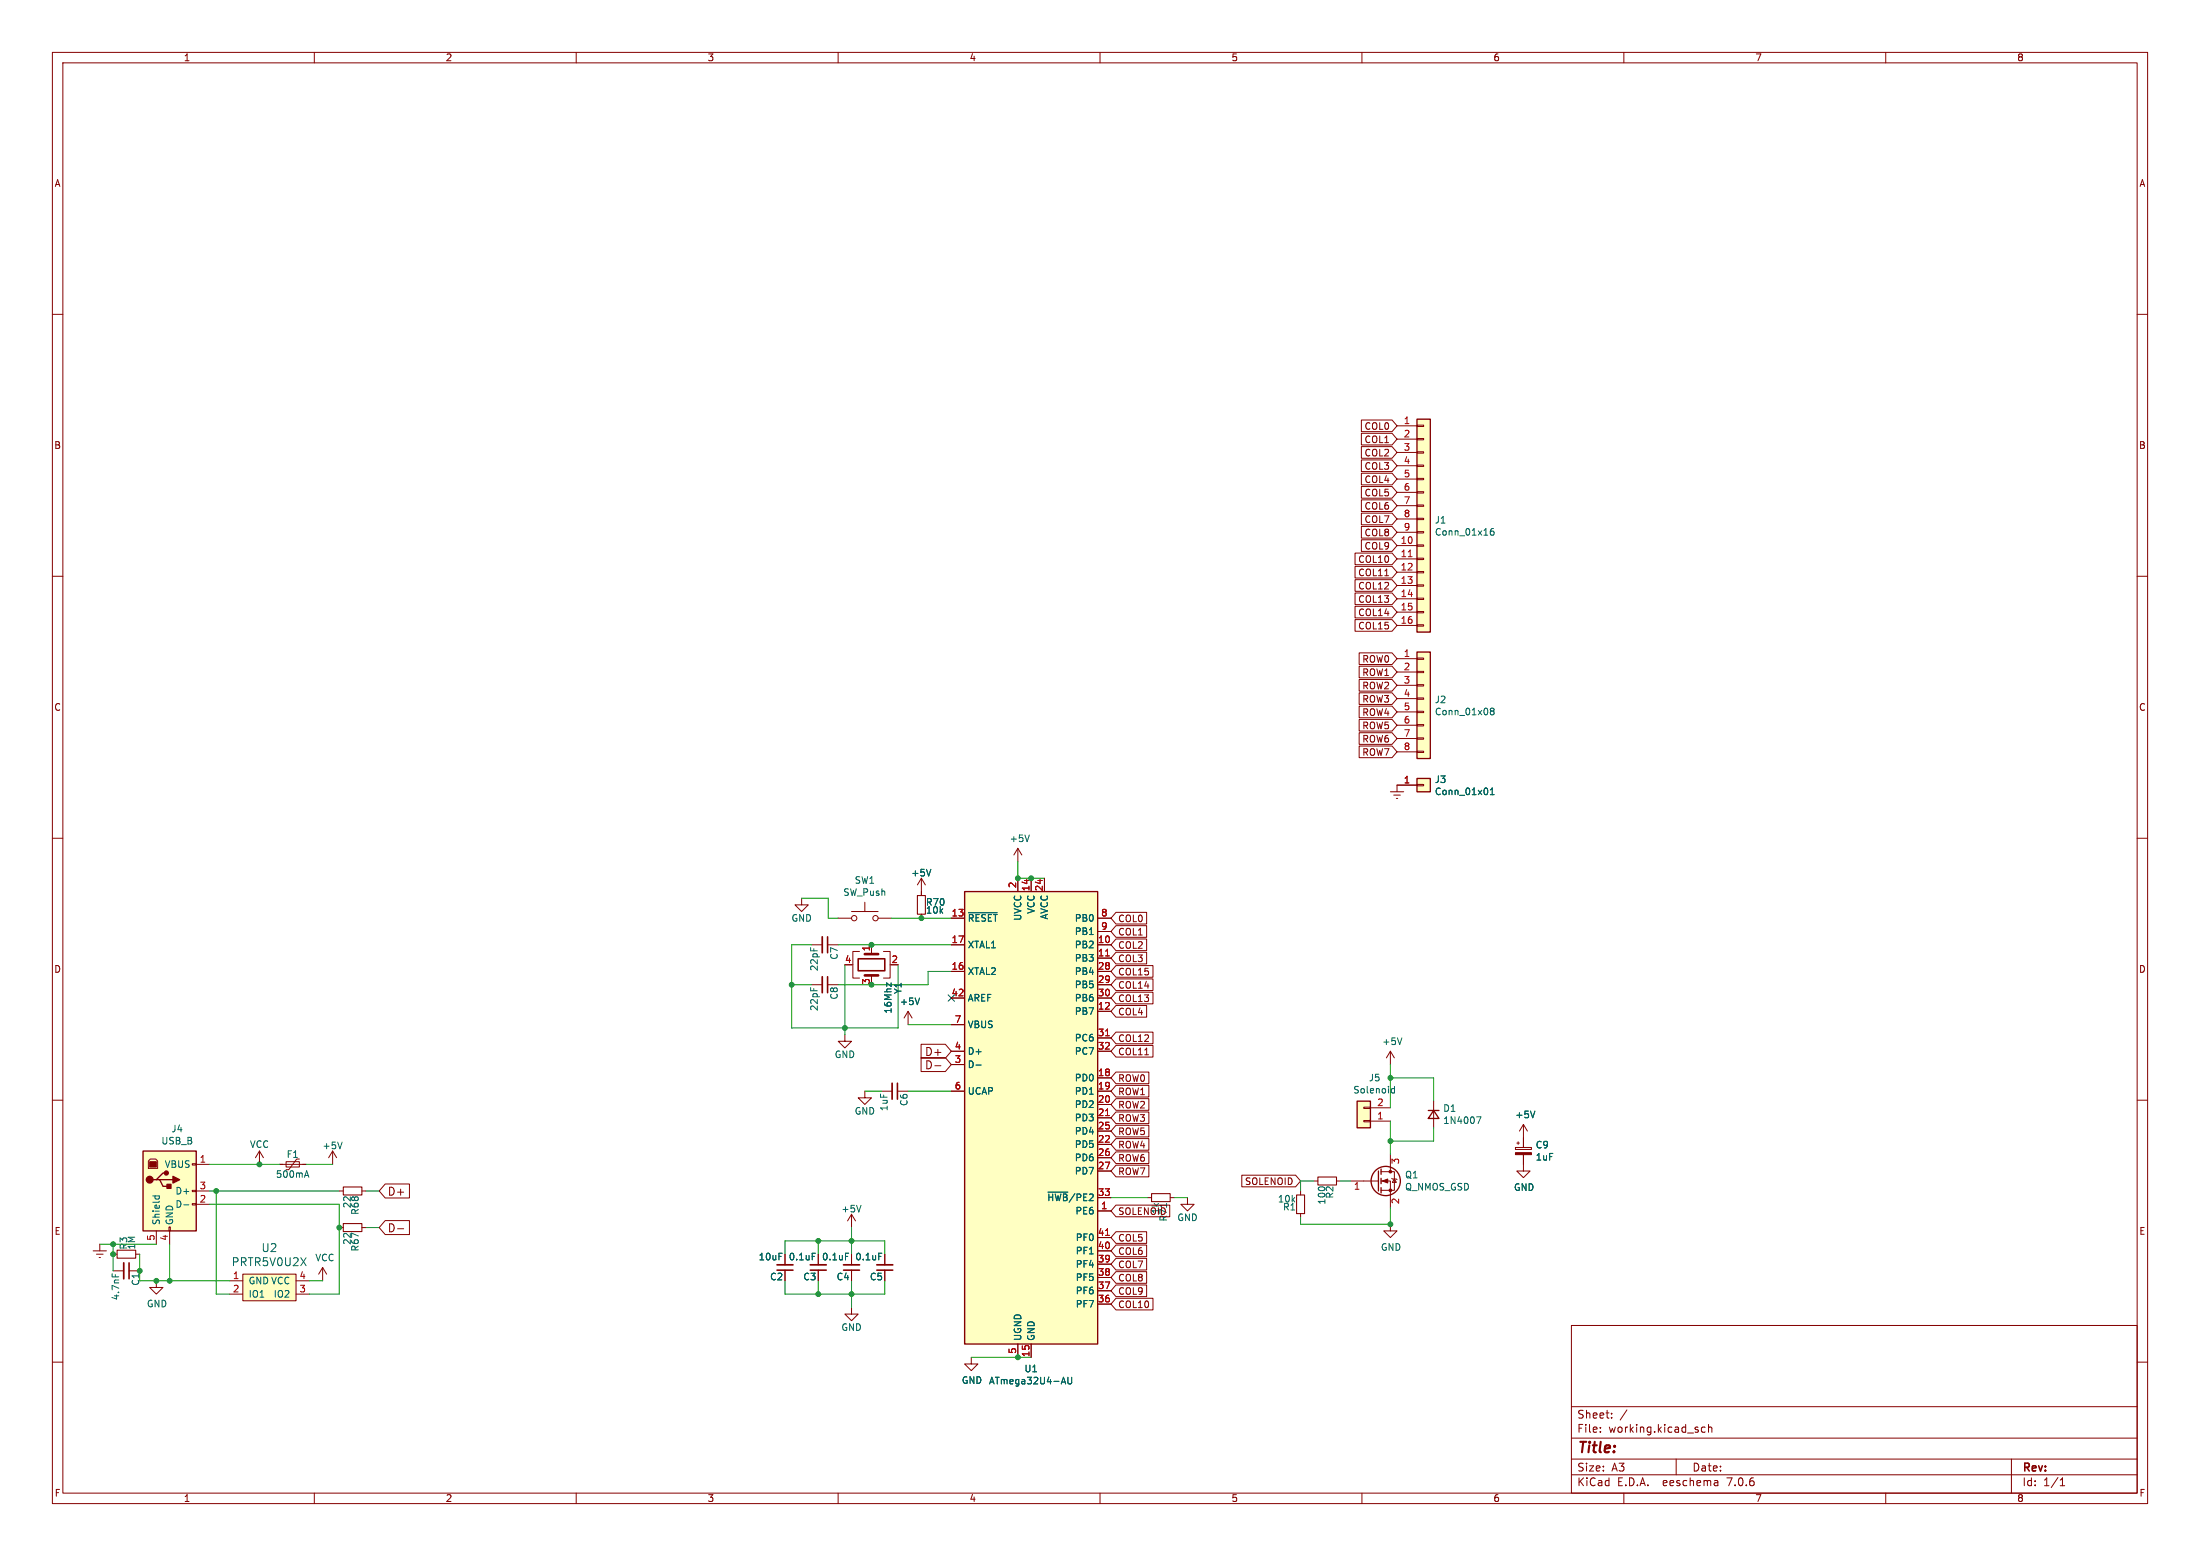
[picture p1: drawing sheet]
<svg xmlns="http://www.w3.org/2000/svg" width="420mm" height="297mm" viewBox="0 0 420 297" stroke-linecap="round" stroke-linejoin="round" font-family="sans-serif">
<g fill="none" stroke="#840000" stroke-width=".19">
<path d="M10 10h400v277h-400zM12 12h396v273h-396zM60 10v2M110 10v2M160 10v2M210 10v2M260 10v2M310 10v2M360 10v2M10 60h2M408 60h2M259.9 97.9h5.8l1 1.2-1 1.1h-5.8z"/>
<path d="M259.9 90.3h5.8l1 1.1-1 1.2h-5.8zM259.9 92.9h5.8l1 1.1-1 1.1h-5.8zM259.9 95.4h5.8l1 1.1-1 1.1h-5.8zM259.9 87.8h5.8l1 1.1-1 1.1h-5.8zM259.9 85.2h5.8l1 1.2-1 1.1h-5.8zM259.9 82.7h5.8l1 1.1-1 1.1h-5.8zM259.9 80.2h5.8l1 1.1-1 1.1h-5.8zM266.7 81.3h3.8M266.7 83.8h3.8M266.7 86.4h3.8M266.7 88.9h3.8M266.7 91.4h3.8"/>
<path d="M266.7 94h3.8M266.7 96.5h3.8M266.7 99.1h3.8M270.5 98.9h1.3v.3h-1.3zM270.5 96.4h1.3v.2h-1.3zM270.5 93.9h1.3v.2h-1.3zM270.5 91.3h1.3v.3h-1.3zM270.5 88.8h1.3v.2h-1.3zM270.5 86.2h1.3v.3h-1.3zM270.5 83.7h1.3v.2h-1.3zM270.5 81.2h1.3v.2h-1.3zM10 110h2"/>
<path d="M258.7 113.2h7l1 1.1-1 1.1h-7zM258.7 108.1h7l1 1.1-1 1.1h-7zM258.7 110.6h7l1 1.2-1 1.1h-7zM258.7 115.7h7l1 1.1-1 1.2h-7zM258.7 105.6h7l1 1.1-1 1.1h-7zM258.7 118.3h7l1 1.1-1 1.1h-7zM259.9 100.5h5.8l1 1.1-1 1.1h-5.8zM259.9 103h5.8l1 1.1-1 1.2h-5.8zM264.4 109.9h.7M266.7 104.1h3.8M266.7 106.7h3.8M266.7 109.2h3.8"/>
<path d="M266.7 111.8h3.8M266.7 114.3h3.8M266.7 116.8h3.8M266.7 119.4h3.8M266.7 101.6h3.8M270.5 119.3h1.3v.2h-1.3zM270.5 116.7h1.3v.3h-1.3zM270.5 114.2h1.3v.2h-1.3zM270.5 111.6h1.3v.3h-1.3zM270.5 109.1h1.3v.2h-1.3zM270.5 106.6h1.3v.2h-1.3zM270.5 104h1.3v.3h-1.3z"/>
<path d="M270.5 101.5h1.3v.2h-1.3zM408 110h2M259.5 134.8h6.2l1 1.1-1 1.1h-6.2zM259.5 137.3h6.2l1 1.1-1 1.1h-6.2zM259.5 139.9h6.2l1 1.1-1 1.1h-6.2zM259.5 132.2h6.2l1 1.2-1 1.1h-6.2zM259.5 129.7h6.2l1 1.1-1 1.1h-6.2zM259.5 124.6h6.2l1 1.1-1 1.1h-6.2zM259.5 127.2h6.2l1 1.1-1 1.1h-6.2zM266.7 125.7h3.8M266.7 128.3h3.8M266.7 130.8h3.8"/>
<path d="M266.7 133.4h3.8M266.7 135.9h3.8M266.7 138.4h3.8M270.5 138.3h1.3v.3h-1.3zM270.5 135.8h1.3v.2h-1.3zM270.5 133.2h1.3v.3h-1.3zM270.5 130.7h1.3v.2h-1.3zM270.5 128.1h1.3v.3h-1.3zM270.5 125.6h1.3v.3h-1.3zM10 160h2M259.5 142.4h6.2l1 1.1-1 1.1h-6.2zM265.4 151.1h2.6"/>
<path d="M266.1 151.8h1.2M266.6 152.4h.2M266.7 141h3.8M266.7 143.5h3.8M270.5 149.7h1.3v.3h-1.3zM270.5 143.4h1.3v.2h-1.3zM270.5 140.8h1.3v.3h-1.3zM270.5 149.9h-3.8v1.2M408 160h2M153 171.5v1.2h1.3l-1.3 1.3-1.2-1.3h1.2M160 175.3h2.6M162.6 174h5"/>
<path d="M165.1 172.2v1.8M167.6 175.3h2.6M175.9 167.6l-.8 1.3M175.9 167.6v3.3M175.9 174.5v.8M175.9 167.6l.8 1.3M181.6 175.3h2.5M194.3 161.9l-.8 1.3M194.3 161.9v2.6M194.3 167.6v2.6M194.3 161.9l.8 1.3M196.8 167.6v2.6"/>
<path d="M199.4 167.6v2.6M209.5 175.3h2.6M209.5 177.8h2.6M213 176.7h5.9v2.2h-5.9l-.9-1.1zM213 179.2h5.9v2.3h-5.9l-.9-1.2zM213 174.1h5.9v2.3h-5.9l-.9-1.1zM154.9 188h2.1M154.9 180.3h2.1M158 188h2M158 180.3h2M161.3 197.5v1.3h1.3l-1.3 1.2-1.3-1.2h1.3M162.6 184.2h.2"/>
<path d="M164.1 181.6h-1.3v5.1h1.3M166.4 180.3v1.3M166.4 186.2v.5M168.7 181.6h1.2v5.1h-1.2M173.4 193l-.8 1.3M173.4 193v2.6M173.4 193l.7 1.3M175.8 199.3h4.7l1.1 1.4-1.1 1.3h-4.7zM181.6 180.3h2.5M181.6 185.4h2.5M181.6 190.5h2.5M181.6 195.6h2.5"/>
<path d="M209.5 188h2.6M209.5 180.3h2.6M209.5 182.9h2.6M209.5 193h2.6M209.5 185.4h2.6M209.5 190.5h2.6M209.5 198.1h2.6M213 199.5h7.1v2.3h-7.1l-.9-1.1zM213 197h7.1v2.2h-7.1l-.9-1.1zM213 186.8h7.1v2.3h-7.1l-.9-1.1zM213 189.4h7.1v2.2h-7.1l-.9-1.1zM213 191.9h5.9v2.3h-5.9l-.9-1.2z"/>
<path d="M213 181.8h5.9v2.2h-5.9l-.9-1.1zM213 184.3h7.1v2.2h-7.1l-.9-1.1zM10 210h2M49.5 219.7l-.7 1.3M49.5 219.7v2.5M49.5 219.7l.8 1.3M63.5 219.7l-.8 1.3M63.5 219.7v2.5M63.5 219.7l.8 1.3M165.1 208.3v1.3h1.3l-1.3 1.2-1.3-1.2h1.3M168.3 208.3h2M171.3 208.3h2.1"/>
<path d="M175.8 201.9h4.7l1.1 1.3-1.1 1.3h-4.7zM178.5 203.4h1.1M181.6 208.3h2.5M181.6 203.2h2.5M181.6 200.7h2.5M209.5 205.7h2.6M209.5 208.3h2.6M209.5 210.8h2.6M209.5 213.4h2.6M209.5 218.4h2.6M209.5 215.9h2.6M209.5 200.7h2.6"/>
<path d="M213 219.9h6.3v2.2h-6.3l-.9-1.1zM213 217.3h6.3v2.3h-6.3l-.9-1.2zM213 214.8h6.3v2.2h-6.3l-.9-1.1zM213 209.7h6.3v2.2h-6.3l-.9-1.1zM213 212.2h6.3v2.3h-6.3l-.9-1.1zM213 204.6h6.3v2.3h-6.3l-.9-1.2zM213 207.2h6.3v2.2h-6.3l-.9-1.1zM218.5 201.3h.8M260.3 211.3h1.3v.3h-1.3zM260.3 213.9h1.3v.2h-1.3zM261.6 214h3.8M261.6 211.5h3.8"/>
<path d="M265.4 200.7l-.7 1.2M265.4 200.7v2.5M265.4 200.7l.8 1.2M273.7 210.2v5.1M289.3 219h3.1v.4h-3.1zM289.6 218.2h.5M289.8 217.9v.5M290.8 214.6l-.7 1.3M290.8 214.6v4.4M290.8 214.6l.8 1.3M408 210h2M17.8 238.8h2.5"/>
<path d="M18.4 239.4h1.3M19 237.5v1.3M21.6 239.4h.8M25.9 239.4h.8M28.3 221.6l.4-.4h1l.4 .4v1.4h-1.8zM29.8 234.9v2.6M32.3 234.2h.2v.7h-.2zM32.4 234.9v2.6M36.7 229.7h.8v.3h-.8zM36.7 227.2h.8v.3h-.8zM36.7 222.1h.8v.3h-.8zM37.5 222.2h2.5"/>
<path d="M37.5 227.3h2.5M37.5 229.9h2.5M53.3 222.2h5.1M54.6 221.7h2.5v1.1h-2.5zM57.1 221.2h-.5l-1.5 2.1h-.5M64.8 227.3h.7M64.8 234.3h.7M69.1 227.3h.7M69.1 234.3h.7M73.5 233h4.7v2.6h-4.7l-1.1-1.3zM73.5 226h4.7v2.7h-4.7l-1.1-1.4zM75.9 234.5h1.2"/>
<path d="M149.9 239.4v2M156.2 239.4v2M162.6 231.8v2.5M162.6 239.4v2M162.6 231.8l-.8 1.2M162.6 231.8l.7 1.2M168.9 239.4v2M209.5 228.6h2.6M209.5 231.1h2.6M209.5 221h2.6M209.5 223.5h2.6M209.5 238.8h2.6"/>
<path d="M209.5 236.2h2.6M213 222.4h6.3v2.2h-6.3l-.9-1.1zM213 230h10.3v2.3h-10.3l-.9-1.2zM213 235.1h5.9v2.2h-5.9l-.9-1.1zM213 237.6h5.9v2.3h-5.9l-.9-1.1zM219.1 228.6h.7M223.4 228.6h.8M226.7 228.6v1.3h1.3l-1.3 1.2-1.3-1.2h1.3M237.1 224.3h10.2l1 1.1-1 1.1h-10.2zM248.3 227.3v.8M248.3 231.6v.8M250.8 225.4h.8"/>
<path d="M255.1 225.4h.8M257.8 225.4h5.3M263.7 225.4h1.7v5.1M263.7 223.6h2.5v3.6h-2.5M265.4 233.7v1.2h1.3l-1.3 1.3-1.2-1.3h1.2M265.4 220.3v3.3M265.7 224.9l1 .3M266.2 225l.4 .7h-.8zM290.8 220.4v3.1h1.3l-1.3 1.3-1.2-1.3h1.2M10 260h2M18.9 240h.3M21.6 242.6h2"/>
<path d="M24.6 242.6h2.1M29.8 244.5v1.2h1.3l-1.3 1.3-1.2-1.3h1.2M43.8 244.5h2.6M43.8 247h2.6M46.4 243.2h10.1v5.1h-10.1zM56.5 244.5h2.6M56.5 247h2.6M61.6 241.9l-.8 1.3M61.6 241.9v2.6M61.6 241.9l.8 1.3M149.9 242.4v2.1M156.2 242.4v2.1"/>
<path d="M162.6 249.6v1.2h1.2l-1.2 1.3-1.3-1.3h1.3M162.6 242.4v2.1M168.9 242.4v2.1M185.4 259.1v1.2h1.3l-1.3 1.3-1.3-1.3h1.3M194.3 256.5v2.6M196.8 256.5v2.6M209.5 248.9h2.6M209.5 246.4h2.6M209.5 243.8h2.6M209.5 241.3h2.6M213 247.8h7.1v2.2h-7.1l-.9-1.1zM213 240.2h5.9v2.2h-5.9l-.9-1.1z"/>
<path d="M213 242.7h5.9v2.3h-5.9l-.9-1.2zM213 245.3h5.9v2.2h-5.9l-.9-1.1zM300 253h108v32h-108zM408 260h2M300 278.5h108M300 274.5h108M300 268.5h108M305.5 273.2v.2M305.5 272.5v.1M307.7 270.5v.2M307.7 269.8v.1M310.6 269.1l-1.3 1.9"/>
<path d="M320 278.5v3M325.5 272.5l-.4-.1-.3 .3 .1 .6h.6M326.2 272.5l.2-.1 .3 .1 .1 .9M326.2 271.9v1.5M384 278.5v6.5M60 285v2M110 285v2M160 285v2M210 285v2M260 285v2M300 281.5h108M310 285v2"/>
<path d="M327.9 282.7v.9M327.9 283.5l-.1 .1M327.9 282.9l-.1 .1M360 285v2M393.3 283.6h.9M393.3 282.5l.4-.4v1.5"/>
<circle cx="163.1" cy="175.3" r=".51"/>
<circle cx="167.1" cy="175.3" r=".51"/>
</g>
<path d="M175.1 170.9h1.6v3.6h-1.6zM22.4 238.6h3.5v1.6h-3.5zM65.5 226.6h3.6v1.5h-3.6zM65.5 233.6h3.6v1.5h-3.6zM219.8 227.8h3.6v1.6h-3.6zM247.5 228.1h1.5v3.5h-1.5zM251.6 224.7h3.5v1.5h-3.5z" fill="none" stroke="#840000" stroke-width=".2"/>
<g fill="#ffffc2" stroke="#ffffc2" stroke-width=".19">
<path d="M270.5 148.6h2.5v2.5h-2.5z"/>
<path d="M259.1 210.2h2.5v5.1h-2.5z"/>
<path d="M270.5 124.5h2.5v20.3h-2.5z"/>
<path d="M270.5 80h2.5v40.7h-2.5z"/>
<path d="M46.4 243.2h10.1v5.1h-10.1z"/>
<path d="M184.1 170.2h25.4v86.3h-25.4z"/>
<path d="M27.3 219.7h10.2v15.2h-10.2z"/>
</g>
<g fill="none" stroke="#840000" stroke-width=".25">
<path d="M270.5 80h2.5v40.7h-2.5zM270.5 124.5h2.5v20.3h-2.5zM270.5 148.6h2.5v2.5h-2.5zM184.1 170.2h25.4v86.3h-25.4zM27.3 219.7h10.2v15.2h-10.2zM259.1 210.2h2.5v5.1h-2.5zM272.7 212h2M273.7 212l1 1.5h-2zM29.8 225.2h.7l.6 1.2h1.3M30.5 225.2h2.5M31.7 223.9h-.6l-1.3 1.3h-.6M263.1 223.5v3.8"/>
<path d="M263.7 223.1v1.1M263.7 224.9v1M263.7 226.7v1"/>
<circle cx="264.5" cy="225.4" r="2.79"/>
</g>
<g fill="none" stroke="#006464" stroke-width=".19">
<path d="M285.1 100.9h-.4a.85 .85 0 0 0 0 1.3l.5-.2v-.4l-.2-.2h-.4l-.1 .2M284.7 135.7l-.2-.2 .2-.3h.3l.2 .2-.2 .3M284.7 135.7l-.2 .3 .1 .3 .1 .1h.3l.2-.2v-.2l-.2-.3M284.7 135.7h.3M196.5 159.4l-.4 1.3M284.5 151.7h.7M284.5 150.8l.4-.4v1.3M177.7 165.9l-.4 1.3M184.9 174.2h5.5M170.1 187.6v.7l-.8-.7v.7M175.6 190.5l-.5 1.3M267.6 198.1l-.4 1.3"/>
<path d="M65.3 218l-.4 1.3M186.3 203.3h1M265.6 208.4l.2 .2h.4M266.2 207.4v1.2M266.2 207.8h-.4l-.2 .2M281.9 213.2h.8l-.5 1.2M293 212.1l-.4 1.3M29.2 228.3h1.2M29.6 228.3v.3M30.4 228.3v.3M35.1 230h.9M58.2 224.4h.6"/>
<path d="M58.5 223.5l.5 1.2M155.1 239.2h.6M161.4 239.2h.6M164.4 230.1l-.4 1.2M167.8 239.2h.6M200.1 227.6h3.8M222.7 229.7v.7M21.4 243.1v.6M202.7 263.8h.6M203 262.9l.4 1.3M203.9 262.9v1l.2 .3 .4-.1 .1-.2v-1"/>
</g>
<path d="M268.8 106.3h.8M211.1 182.5h.7M211.1 197.7h.7M211.1 212.9h.7M211.1 235.8h.7" fill="none" stroke="#a90000" stroke-width=".19"/>
<path d="M157 178.8v3.1M157 186.4v3.1M170.3 206.8v3M23.6 241v3.1M148.3 241.4h3.1M154.7 241.4h3M161 241.4h3.1M167.4 241.4h3" fill="none" stroke="#840000" stroke-width=".33"/>
<path d="M158 178.8v3.1M158 186.4v3.1M163.8 183h5.1v2.3h-5.1zM171.3 206.8v3M24.6 241v3.1M148.3 242.4h3.1M154.7 242.4h3M161 242.4h3.1M167.4 242.4h3" fill="none" stroke="#840000" stroke-width=".3"/>
<path d="M165.1 182.1h2.5M165.1 186.2h2.5" fill="none" stroke="#840000" stroke-width=".51"/>
<g fill="#840000" stroke="#840000" stroke-width=".19">
<path d="M263.9 225.4l1-.4v.8z"/>
<path d="M289.3 220h3.1v.4h-3.1z"/>
<path d="M28.6 221.7h1.2v1.1h-1.2z"/>
<circle cx="265.4" cy="227.2" r=".25"/>
<circle cx="265.4" cy="223.6" r=".25"/>
</g>
<g fill="#840000" stroke="#840000" stroke-width=".25">
<path d="M33 224.5l1.3 .7-1.3 .6z"/>
<path d="M31.9 226.1h.7v.7h-.7z"/>
<circle cx="28.6" cy="225.2" r=".63"/>
<circle cx="31.8" cy="223.9" r=".38"/>
</g>
<g fill="none" stroke="#009600" stroke-width=".19">
<path d="M153 171.5h5.1v3.8h1.9M170.2 175.3h11.4M194.3 164.5v3.1h5.1M151.1 188h3.8M154.9 180.3h-3.8v15.9h20.3v-12M160 180.3h21.6M161.3 184.2v13.3M173.4 195.6h8.2M181.6 185.4h-4.4v2.6h-17.2M165.1 208.3h3.2M173.4 208.3h8.2M265.4 203.2v8.3"/>
<path d="M265.4 214v6.3M265.4 205.7h8.3v4.5M273.7 215.3v2.5h-8.3M19 237.5h10.8M21.6 237.5v5.1M26.7 239.4v5.1h17.1M32.4 237.5v7M40 227.3h24.8M40 222.2h13.3M40 229.9h24.8v17.1h-5.7M41.3 227.3v19.7h2.5M58.4 222.2h5.1"/>
<path d="M69.8 227.3h2.6M69.8 234.3h2.6M149.9 239.4v-2.5h19v2.5M156.2 236.9v2.5M162.6 234.3v5.1M212.1 228.6h7M224.2 228.6h2.5M250.8 225.4h-2.5v1.9M255.9 225.4h1.9M265.4 230.5v3.2h-17.1v-1.3M59.1 244.5h2.5M149.9 244.5v2.5h19v-2.5"/>
<path d="M156.2 244.5v2.5M162.6 244.5v5.1M185.4 259.1h11.4"/>
</g>
<path d="M181 189.9l1.2 1.2M182.2 189.9l-1.2 1.2" fill="none" stroke="#000084" stroke-width=".19"/>
<g fill="#009600" stroke="#009600" stroke-width=".19">
<circle cx="265.4" cy="233.7" r=".46"/>
<circle cx="41.3" cy="227.3" r=".46"/>
<circle cx="49.5" cy="222.2" r=".46"/>
<circle cx="29.8" cy="244.5" r=".46"/>
<circle cx="32.4" cy="244.5" r=".46"/>
<circle cx="26.7" cy="242.6" r=".46"/>
<circle cx="21.6" cy="239.4" r=".46"/>
<circle cx="21.6" cy="237.5" r=".46"/>
<circle cx="64.8" cy="234.3" r=".46"/>
<circle cx="166.4" cy="188" r=".46"/>
<circle cx="166.4" cy="180.3" r=".46"/>
<circle cx="161.3" cy="196.2" r=".46"/>
<circle cx="175.9" cy="175.3" r=".46"/>
<circle cx="194.3" cy="167.6" r=".46"/>
<circle cx="196.8" cy="167.6" r=".46"/>
<circle cx="265.4" cy="217.8" r=".46"/>
<circle cx="265.4" cy="205.7" r=".46"/>
<circle cx="151.1" cy="188" r=".46"/>
<circle cx="156.2" cy="247" r=".46"/>
<circle cx="156.2" cy="236.9" r=".46"/>
<circle cx="162.6" cy="236.9" r=".46"/>
<circle cx="162.6" cy="247" r=".46"/>
<circle cx="194.3" cy="259.1" r=".46"/>
</g>
<text font-size="2.8" fill="#840000" x="301" y="277.9">Title:</text>
<g font-size="2.1" fill="#840000">
<text x="176.5" y="201.8">D+</text>
<text x="176.5" y="204.3">D-</text>
<text x="73.9" y="228.4">D+</text>
<text x="73.9" y="235.4">D-</text>
<text x="301" y="273.7">File:</text>
<text x="301" y="271">Sheet:</text>
<text x="307.1" y="273.7">working.kicad_sch</text>
<text x="301" y="281.1">Size:</text>
<text x="307.6" y="281.1">A3</text>
<text x="323" y="281.1">Date:</text>
<text x="386" y="281.3">Rev:</text>
<text x="301" y="283.9">KiCad</text>
<text x="308.7" y="283.9">E.D.A.</text>
<text x="317.6" y="283.9">eeschema</text>
<text x="330" y="283.9">7.0.6</text>
<text x="386" y="283.9">Id:</text>
<text x="390.1" y="283.9">1/1</text>
</g>
<g font-size="2.1" fill="#006464">
<text x="49.8" y="239.2">U2</text>
<text x="44.1" y="241.9">PRTR5V0U2X</text>
</g>
<g font-size="1.8" fill="#840000">
<text x="35" y="11.9">1</text>
<text x="85" y="11.9">2</text>
<text x="135" y="11.9">3</text>
<text x="185" y="11.9">4</text>
<text x="235" y="11.9">5</text>
<text x="285" y="11.9">6</text>
<text x="335" y="11.9">7</text>
<text x="385" y="11.9">8</text>
<text x="10.3" y="35.9">A</text>
<text x="408.3" y="35.9">A</text>
<text x="260.4" y="82.2">COL0</text>
<text x="10.3" y="85.9">B</text>
<text x="260.4" y="89.9">COL3</text>
<text x="260.4" y="87.3">COL2</text>
<text x="260.4" y="84.8">COL1</text>
<text x="408.2" y="85.9">B</text>
<text x="260.4" y="92.4">COL4</text>
<text x="260.4" y="94.9">COL5</text>
<text x="260.4" y="100">COL7</text>
<text x="260.4" y="97.5">COL6</text>
<text x="259.2" y="107.6">COL10</text>
<text x="260.4" y="102.6">COL8</text>
<text x="260.4" y="105.1">COL9</text>
<text x="259.2" y="110.2">COL11</text>
<text x="259.2" y="112.7">COL12</text>
<text x="259.2" y="115.3">COL13</text>
<text x="259.2" y="117.8">COL14</text>
<text x="259.2" y="120.3">COL15</text>
<text x="260" y="131.8">ROW2</text>
<text x="260" y="126.7">ROW0</text>
<text x="260" y="129.2">ROW1</text>
<text x="10.3" y="135.9">C</text>
<text x="260" y="136.8">ROW4</text>
<text x="260" y="134.3">ROW3</text>
<text x="408.2" y="135.9">C</text>
<text x="260" y="139.4">ROW5</text>
<text x="260" y="141.9">ROW6</text>
<text x="260" y="144.5">ROW7</text>
<text x="213.4" y="178.8">COL1</text>
<text x="213.4" y="176.2">COL0</text>
<text x="10.3" y="185.9">D</text>
<text x="213.4" y="183.8">COL3</text>
<text x="213.4" y="181.3">COL2</text>
<text x="408.2" y="185.9">D</text>
<text x="213.4" y="188.9">COL14</text>
<text x="213.4" y="191.5">COL13</text>
<text x="213.4" y="186.4">COL15</text>
<text x="213.4" y="194">COL4</text>
<text x="213.4" y="201.6">COL11</text>
<text x="213.4" y="199.1">COL12</text>
<text x="213.4" y="206.7">ROW0</text>
<text x="213.4" y="209.2">ROW1</text>
<text x="213.4" y="211.8">ROW2</text>
<text x="213.4" y="214.3">ROW3</text>
<text x="213.4" y="221.9">ROW6</text>
<text x="213.4" y="219.4">ROW4</text>
<text x="213.4" y="216.9">ROW5</text>
<text x="213.4" y="224.5">ROW7</text>
<text x="237.6" y="226.4">SOLENOID</text>
<text x="213.4" y="232.1">SOLENOID</text>
<text x="221.5" y="231.8" transform="rotate(-90 221.5 231.8)">1k</text>
<text x="223" y="233.3" transform="rotate(-90 223 233.3)">R71</text>
<text x="10.3" y="235.9">E</text>
<text x="213.4" y="237.2">COL5</text>
<text x="213.4" y="239.7">COL6</text>
<text x="408.3" y="235.9">E</text>
<text x="213.4" y="242.3">COL7</text>
<text x="213.4" y="244.8">COL8</text>
<text x="213.4" y="249.9">COL10</text>
<text x="213.4" y="247.3">COL9</text>
<text x="10.3" y="285.9">F</text>
<text x="35" y="286.9">1</text>
<text x="85" y="286.9">2</text>
<text x="135" y="286.9">3</text>
<text x="185" y="286.9">4</text>
<text x="235" y="286.9">5</text>
<text x="285" y="286.9">6</text>
<text x="335" y="286.9">7</text>
<text x="385" y="286.9">8</text>
<text x="408.3" y="285.9">F</text>
</g>
<g font-size="1.8" fill="#a90000">
<text x="267.9" y="81">1</text>
<text x="267.9" y="83.6">2</text>
<text x="267.9" y="86.1">3</text>
<text x="267.9" y="88.6">4</text>
<text x="267.9" y="91.2">5</text>
<text x="267.9" y="93.7">6</text>
<text x="267.9" y="96.3">7</text>
<text x="267.9" y="98.8">8</text>
<text x="267.9" y="101.3">9</text>
<text x="267.3" y="103.9">10</text>
<text x="267.3" y="106.4">11</text>
<text x="267.3" y="109">12</text>
<text x="267.3" y="111.5">13</text>
<text x="267.3" y="114">14</text>
<text x="267.3" y="116.6">15</text>
<text x="267.3" y="119.1">16</text>
<text x="267.9" y="125.5">1</text>
<text x="267.9" y="128">2</text>
<text x="267.9" y="130.6">3</text>
<text x="267.9" y="133.1">4</text>
<text x="267.9" y="135.6">5</text>
<text x="267.9" y="138.2">6</text>
<text x="267.9" y="140.7">7</text>
<text x="267.9" y="143.3">8</text>
<text x="267.9" y="149.6">1</text>
<text x="194.1" y="169.6" transform="rotate(-90 194.1 169.6)">2</text>
<text x="196.6" y="170.2" transform="rotate(-90 196.6 170.2)">14</text>
<text x="199.1" y="170.2" transform="rotate(-90 199.1 170.2)">24</text>
<text x="181.6" y="175">13</text>
<text x="210.1" y="175">8</text>
<text x="210.1" y="177.5">9</text>
<text x="161.2" y="183.9">4</text>
<text x="166.1" y="181.7" transform="rotate(-90 166.1 181.7)">1</text>
<text x="170.1" y="183.9">2</text>
<text x="181.6" y="185.2">16</text>
<text x="181.6" y="180.1">17</text>
<text x="209.5" y="180.1">10</text>
<text x="209.5" y="182.6">11</text>
<text x="209.5" y="185.2">28</text>
<text x="166.1" y="188" transform="rotate(-90 166.1 188)">3</text>
<text x="181.6" y="190.2">42</text>
<text x="209.5" y="187.7">29</text>
<text x="209.5" y="190.2">30</text>
<text x="182.2" y="195.3">7</text>
<text x="209.5" y="192.8">12</text>
<text x="209.5" y="197.9">31</text>
<text x="182.2" y="202.9">3</text>
<text x="182.2" y="200.4">4</text>
<text x="209.5" y="200.4">32</text>
<text x="182.2" y="208">6</text>
<text x="209.5" y="205.5">18</text>
<text x="209.5" y="208">19</text>
<text x="209.5" y="210.6">20</text>
<text x="209.5" y="213.1">21</text>
<text x="209.5" y="215.6">25</text>
<text x="262.8" y="213.7">1</text>
<text x="262.8" y="211.2">2</text>
<text x="38" y="222">1</text>
<text x="209.5" y="218.2">22</text>
<text x="209.5" y="220.7">26</text>
<text x="38" y="227.1">3</text>
<text x="209.5" y="223.3">27</text>
<text x="258.4" y="227.4">1</text>
<text x="267.4" y="222.3" transform="rotate(-90 267.4 222.3)">3</text>
<text x="38" y="229.6">2</text>
<text x="209.5" y="228.3">33</text>
<text x="210.1" y="230.9">1</text>
<text x="267.4" y="229.9" transform="rotate(-90 267.4 229.9)">2</text>
<text x="29.6" y="236.9" transform="rotate(-90 29.6 236.9)">5</text>
<text x="32.1" y="236.9" transform="rotate(-90 32.1 236.9)">4</text>
<text x="209.5" y="238.5">40</text>
<text x="209.5" y="236">41</text>
<text x="44.4" y="244.2">1</text>
<text x="57.1" y="244.2">4</text>
<text x="209.5" y="243.6">38</text>
<text x="209.5" y="241">39</text>
<text x="44.4" y="246.8">2</text>
<text x="57.1" y="246.8">3</text>
<text x="209.5" y="248.7">36</text>
<text x="209.5" y="246.1">37</text>
<text x="194.1" y="258.5" transform="rotate(-90 194.1 258.5)">5</text>
<text x="196.6" y="259.1" transform="rotate(-90 196.6 259.1)">15</text>
</g>
<g font-size="1.8" fill="#006464">
<text x="273.8" y="100.1">J1</text>
<text x="273.8" y="102.4">Conn_01x16</text>
<text x="273.8" y="134.4">J2</text>
<text x="273.8" y="136.7">Conn_01x08</text>
<text x="273.8" y="149.7">J3</text>
<text x="273.8" y="152">Conn_01x01</text>
<text x="192.7" y="160.9">+5V</text>
<text x="173.9" y="167.5">+5V</text>
<text x="160.9" y="171.2">SW_Push</text>
<text x="163.1" y="168.9">SW1</text>
<text x="176.7" y="173.1">R70</text>
<text x="151" y="176.1">GND</text>
<text x="176.7" y="174.6">10k</text>
<text x="184.7" y="176.1">~{RESET}</text>
<text x="195.2" y="175.9" transform="rotate(-90 195.2 175.9)">UVCC</text>
<text x="197.7" y="174.5" transform="rotate(-90 197.7 174.5)">VCC</text>
<text x="200.3" y="175.6" transform="rotate(-90 200.3 175.6)">AVCC</text>
<text x="205.1" y="176.1">PB0</text>
<text x="205.1" y="178.7">PB1</text>
<text x="156.3" y="185.5" transform="rotate(-90 156.3 185.5)">22pF</text>
<text x="160.1" y="183.3" transform="rotate(-90 160.1 183.3)">C7</text>
<text x="184.7" y="181.2">XTAL1</text>
<text x="205.1" y="181.2">PB2</text>
<text x="205.1" y="183.7">PB3</text>
<text x="160.1" y="190.9" transform="rotate(-90 160.1 190.9)">C8</text>
<text x="172.3" y="189.8" transform="rotate(-90 172.3 189.8)">Y1</text>
<text x="184.7" y="186.3">XTAL2</text>
<text x="184.7" y="191.4">AREF</text>
<text x="205.1" y="186.3">PB4</text>
<text x="205.1" y="188.8">PB5</text>
<text x="205.1" y="191.4">PB6</text>
<text x="156.3" y="193.1" transform="rotate(-90 156.3 193.1)">22pF</text>
<text x="170.4" y="193.6" transform="rotate(-90 170.4 193.6)">16Mhz</text>
<text x="171.7" y="192">+5V</text>
<text x="184.7" y="196.4">VBUS</text>
<text x="205.1" y="193.9">PB7</text>
<text x="159.3" y="202.2">GND</text>
<text x="184.7" y="201.5">D+</text>
<text x="205.1" y="199">PC6</text>
<text x="205.1" y="201.5">PC7</text>
<text x="263.8" y="199.7">+5V</text>
<text x="184.7" y="204.1">D-</text>
<text x="184.7" y="209.1">UCAP</text>
<text x="205.1" y="206.6">PD0</text>
<text x="205.1" y="209.1">PD1</text>
<text x="258.2" y="208.9">Solenoid</text>
<text x="261.2" y="206.6">J5</text>
<text x="163.1" y="213">GND</text>
<text x="169.6" y="212.2" transform="rotate(-90 169.6 212.2)">1uF</text>
<text x="173.5" y="211.2" transform="rotate(-90 173.5 211.2)">C6</text>
<text x="205.1" y="211.7">PD2</text>
<text x="205.1" y="214.2">PD3</text>
<text x="275.4" y="212.4">D1</text>
<text x="275.4" y="214.7">1N4007</text>
<text x="289.2" y="213.6">+5V</text>
<text x="30.7" y="218.6">USB_B</text>
<text x="32.6" y="216.3">J4</text>
<text x="47.6" y="219.3">VCC</text>
<text x="54.6" y="221.2">F1</text>
<text x="61.5" y="219.6">+5V</text>
<text x="205.1" y="219.3">PD5</text>
<text x="205.1" y="216.8">PD4</text>
<text x="205.1" y="221.8">PD6</text>
<text x="293.1" y="219.4">C9</text>
<text x="293.1" y="221.7">1uF</text>
<text x="31.3" y="223.1">VBUS</text>
<text x="52.6" y="225">500mA</text>
<text x="205.1" y="224.4">PD7</text>
<text x="268.1" y="225.1">Q1</text>
<text x="268.1" y="227.4">Q_NMOS_GSD</text>
<text x="288.9" y="227.5">GND</text>
<text x="30.7" y="233.9" transform="rotate(-90 30.7 233.9)">Shield</text>
<text x="33.2" y="233.9" transform="rotate(-90 33.2 233.9)">GND</text>
<text x="33.4" y="230.7">D-</text>
<text x="33.4" y="228.2">D+</text>
<text x="67.2" y="230.7" transform="rotate(-90 67.2 230.7)">22</text>
<text x="68.7" y="232" transform="rotate(-90 68.7 232)">R68</text>
<text x="160.5" y="231.6">+5V</text>
<text x="199.8" y="229.5">~{HWB}/PE2</text>
<text x="205.2" y="232">PE6</text>
<text x="224.7" y="233.3">GND</text>
<text x="243.9" y="229.7">10k</text>
<text x="244.8" y="231.2">R1</text>
<text x="253.2" y="230" transform="rotate(-90 253.2 230)">100</text>
<text x="254.7" y="228.9" transform="rotate(-90 254.7 228.9)">R2</text>
<text x="24.5" y="238.6" transform="rotate(-90 24.5 238.6)">R3</text>
<text x="26" y="238.6" transform="rotate(-90 26 238.6)">1M</text>
<text x="67.2" y="237.7" transform="rotate(-90 67.2 237.7)">22</text>
<text x="68.7" y="239" transform="rotate(-90 68.7 239)">R67</text>
<text x="205.3" y="239.6">PF1</text>
<text x="205.3" y="237.1">PF0</text>
<text x="263.5" y="238.9">GND</text>
<text x="26.8" y="245.5" transform="rotate(-90 26.8 245.5)">C1</text>
<text x="47.4" y="245.3">GND VCC</text>
<text x="60.1" y="240.9">VCC</text>
<text x="144.7" y="240.8">10uF</text>
<text x="146.9" y="244.6">C2</text>
<text x="150.5" y="240.8">0.1uF</text>
<text x="153.3" y="244.6">C3</text>
<text x="156.8" y="240.8">0.1uF</text>
<text x="159.6" y="244.6">C4</text>
<text x="163.2" y="240.8">0.1uF</text>
<text x="166" y="244.6">C5</text>
<text x="205.3" y="244.7">PF5</text>
<text x="205.3" y="242.2">PF4</text>
<text x="23" y="248.3" transform="rotate(-90 23 248.3)">4.7nF</text>
<text x="27.9" y="249.7">GND</text>
<text x="47.4" y="247.9">IO1</text>
<text x="52.2" y="247.9">IO2</text>
<text x="205.3" y="249.8">PF7</text>
<text x="205.3" y="247.2">PF6</text>
<text x="160.5" y="254.2">GND</text>
<text x="195.2" y="256" transform="rotate(-90 195.2 256)">UGND</text>
<text x="197.7" y="256" transform="rotate(-90 197.7 256)">GND</text>
<text x="195.5" y="262.1">U1</text>
<text x="183.5" y="264.3">GND</text>
<text x="188.7" y="264.4">ATmega32U4-AU</text>
</g>
</svg>
